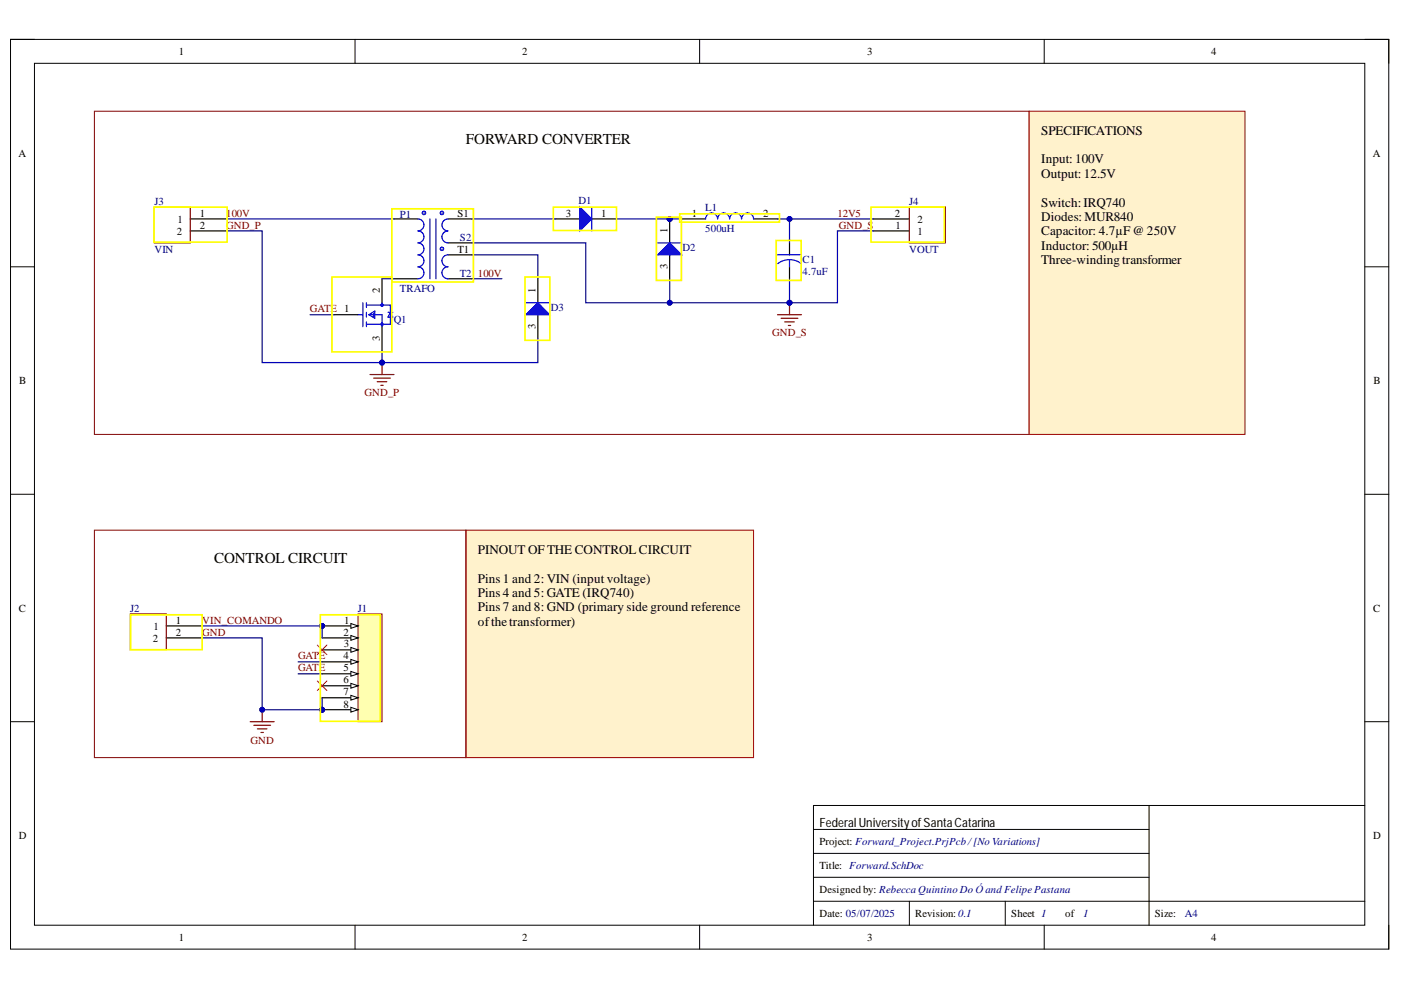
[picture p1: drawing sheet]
<svg xmlns="http://www.w3.org/2000/svg" width="297mm" height="210mm" viewBox="0 0 297 210" stroke-linecap="round" stroke-linejoin="round" font-family="sans-serif">
<path d="M2.2 8.4h292.2v192.8h-292.2z" fill="none" stroke="#000" stroke-width=".21"/>
<path d="M7.3 13.4h282.1v182.8h-282.1z" fill-rule="evenodd" fill="#fff"/>
<g fill="none" stroke="#000" stroke-width=".21">
<path d="M2.2 8.3h5.1M7.3 13.4h282.1v182.8h-282.1zM75.3 8.3v5.1M148.3 8.3v5.1M221.4 8.4v5M289.4 8.4h5v5M2.2 56.6h5.1M289.4 56.6h5M2.2 104.8h5.1M289.4 104.8h5M2.2 153h5.1M289.4 153h5"/>
<path d="M172.5 175.9h71.1M243.6 170.8v25.4M289.4 170.8h-116.9v25.4M75.3 196.2v5M148.3 196.2v5M172.5 191.1h116.9M172.5 186h71.1M172.5 180.9h71.1M192.8 191.1v5.1M213.1 191.1v5.1M221.4 196.2v5M294.4 196.2v5"/>
</g>
<g fill="none" stroke="#00f" stroke-width=".25">
<path d="M88.6 46.4a1.27 1.27 0 0 1 1.3 1.3 1.27 1.27 0 0 1-1.3 1.3 1.27 1.27 0 0 1 1.3 1.2 1.27 1.27 0 0 1-1.3 1.3 1.27 1.27 0 0 1 1.3 1.3 1.27 1.27 0 0 1-1.3 1.2 1.27 1.27 0 0 1 1.3 1.3 1.27 1.27 0 0 1-1.3 1.3 1.27 1.27 0 0 1 1.3 1.2 1.27 1.27 0 0 1-1.3 1.3M91.2 46.4v12.7M92.4 46.4v12.7M95 46.4a1.27 1.27 0 0 0-1.3 1.3 1.27 1.27 0 0 0 1.3 1.3 1.27 1.27 0 0 0-1.3 1.2 1.27 1.27 0 0 0 1.3 1.3M95 54a1.27 1.27 0 0 0-1.3 1.3 1.27 1.27 0 0 0 1.3 1.3 1.27 1.27 0 0 0-1.3 1.2 1.27 1.27 0 0 0 1.3 1.3M75.9 66.7h1M76.9 64.2v5.1M77.7 64.2v1M77.7 66.2v1M77.7 68.2v1.1M77.7 68.8h3.3M77.7 64.7h3.3"/>
<path d="M78.2 66.7l1.3-.7v1.5zM78.5 66.7h2.5v2.6M79.2 66.5v.7M82.3 67.2l.5-1 .5 1M82.3 66.2h1M82.8 64.7v4.1"/>
<circle cx="89.9" cy="45.1" r=".34"/>
<circle cx="93.7" cy="45.1" r=".34"/>
<circle cx="93.7" cy="52.8" r=".34"/>
</g>
<path d="M83.5 46.4h5.1M83.5 59.1h5.1M95 46.4h5.1M95 51.5h5.1M95 59.1h5.1M95 54h5.1M70.8 66.7h5.1" fill="none" stroke="#000" stroke-width=".25"/>
<circle cx="68.3" cy="150.5" r=".51" fill="#000080"/>
<circle cx="68.3" cy="150.5" r=".51" fill="none" stroke="#000080" stroke-width=".21"/>
<path d="M75.9 130.2h5.1v22.8h-5.1z" fill-rule="evenodd" fill="#ffffb0"/>
<path d="M75.9 130.2h5.1v22.8h-5.1z" fill="none" stroke="#800000" stroke-width=".21"/>
<path d="M68.3 132.7h7.6M68.3 135.3h7.6" fill="none" stroke="#000" stroke-width=".25"/>
<path d="M74.4 134.7l1.5 .6-1.5 .5z" fill="#f8fcff"/>
<path d="M74.4 134.7l1.5 .6-1.5 .5z" fill="none" stroke="#000" stroke-width=".21"/>
<path d="M68.3 137.8h7.6" fill="none" stroke="#000" stroke-width=".25"/>
<path d="M74.4 137.3l1.5 .5-1.5 .5z" fill="#f8fcff"/>
<path d="M74.4 137.3l1.5 .5-1.5 .5z" fill="none" stroke="#000" stroke-width=".21"/>
<path d="M68.3 140.3h7.6" fill="none" stroke="#000" stroke-width=".25"/>
<path d="M74.4 139.8l1.5 .5-1.5 .5z" fill="#f8fcff"/>
<path d="M74.4 139.8l1.5 .5-1.5 .5z" fill="none" stroke="#000" stroke-width=".21"/>
<path d="M68.3 142.9h7.6" fill="none" stroke="#000" stroke-width=".25"/>
<path d="M74.4 142.4l1.5 .5-1.5 .5z" fill="#f8fcff"/>
<path d="M74.4 142.4l1.5 .5-1.5 .5z" fill="none" stroke="#000" stroke-width=".21"/>
<path d="M68.3 145.4h7.6" fill="none" stroke="#000" stroke-width=".25"/>
<path d="M74.4 144.9l1.5 .5-1.5 .5z" fill="#f8fcff"/>
<path d="M74.4 144.9l1.5 .5-1.5 .5z" fill="none" stroke="#000" stroke-width=".21"/>
<path d="M68.3 147.9h7.6" fill="none" stroke="#000" stroke-width=".25"/>
<path d="M74.4 147.4l1.5 .5-1.5 .5z" fill="#f8fcff"/>
<path d="M74.4 147.4l1.5 .5-1.5 .5z" fill="none" stroke="#000" stroke-width=".21"/>
<path d="M68.3 150.5h7.6" fill="none" stroke="#000" stroke-width=".25"/>
<path d="M74.4 150l1.5 .5-1.5 .5z" fill="#f8fcff"/>
<path d="M74.4 150l1.5 .5-1.5 .5z" fill="none" stroke="#000" stroke-width=".21"/>
<circle cx="68.3" cy="150.5" r=".51" fill="#000080"/>
<circle cx="68.3" cy="150.5" r=".51" fill="none" stroke="#000080" stroke-width=".21"/>
<path d="M98.8 112.4h61v48.2h-61z" fill-rule="evenodd" fill="#fff2cc"/>
<path d="M98.8 112.4h61v48.2h-61z" fill="none" stroke="#980000" stroke-width=".21"/>
<path d="M114 59.1v5.1M114 66.7v5.1" fill="none" stroke="#000" stroke-width=".25"/>
<path d="M111.5 66.7l2.5-2.5 2.6 2.5z" fill="#00f"/>
<path d="M111.5 66.7l2.5-2.5 2.6 2.5zM111.5 64.2h5.1" fill="none" stroke="#00f" stroke-width=".25"/>
<path d="M142 54v5.1" fill="none" stroke="#000" stroke-width=".25"/>
<path d="M139.4 54l2.6-2.5 2.5 2.5z" fill="#00f"/>
<path d="M139.4 54l2.6-2.5 2.5 2.5z" fill="none" stroke="#00f" stroke-width=".25"/>
<path d="M117.8 46.4h5.1M125.5 46.4h5" fill="none" stroke="#000" stroke-width=".25"/>
<path d="M122.9 43.9l2.6 2.5-2.6 2.6z" fill="#00f"/>
<path d="M122.9 43.9l2.6 2.5-2.6 2.6zM125.5 43.9v5.1M149.6 46.4a1.27 1.27 0 0 1 1.3-1.2 1.27 1.27 0 0 1 1.2 1.2 1.27 1.27 0 0 1 1.3-1.2 1.27 1.27 0 0 1 1.3 1.2 1.27 1.27 0 0 1 1.3-1.2 1.27 1.27 0 0 1 1.2 1.2 1.27 1.27 0 0 1 1.3-1.2 1.27 1.27 0 0 1 1.3 1.2M164.8 54h5.1M167.4 55l1 .2 1.5 .7M167.4 55l-1.6 .4-.9 .5M167.4 55v1.6" fill="none" stroke="#00f" stroke-width=".25"/>
<path d="M144.5 46.4h5.1M159.8 46.4h5M167.4 51.5v2.5M167.4 56.6v2.5M185.2 46.4h7.6M185.2 49h7.6M35.3 132.7h7.6M35.3 135.3h7.6" fill="none" stroke="#000" stroke-width=".25"/>
<path d="M192.8 43.9h7.6v7.6h-7.6zM27.6 130.2h7.7v7.6h-7.7z" fill="none" stroke="#800000" stroke-width=".25"/>
<path d="M20 23.6h198.2v68.5h-198.2z" fill="none" stroke="#800000" stroke-width=".21"/>
<path d="M218.2 23.6h45.8v68.5h-45.8z" fill-rule="evenodd" fill="#fff2cc"/>
<path d="M218.2 23.6h45.8v68.5h-45.8z" fill="none" stroke="#980000" stroke-width=".21"/>
<path d="M20 112.4h78.8v48.2h-78.8z" fill="none" stroke="#800000" stroke-width=".21"/>
<path d="M67.3 136.8l2 2M69.3 136.8l-2 2M67.3 144.4l2 2M69.3 144.4l-2 2" fill="none" stroke="#f00" stroke-width=".21"/>
<path d="M78.5 79.4h5M81 76.9v2.5M79.2 80.2h3.6M80 80.9h2M80.7 81.7h.6" fill="none" stroke="#800000" stroke-width=".25"/>
<circle cx="81" cy="76.9" r=".51" fill="#000080"/>
<circle cx="81" cy="76.9" r=".51" fill="none" stroke="#000080" stroke-width=".21"/>
<path d="M164.8 66.7h5.1M165.6 67.5h3.6M166.4 68.2h2M167.1 69h.5M167.4 64.2v2.5" fill="none" stroke="#800000" stroke-width=".25"/>
<circle cx="167.4" cy="64.2" r=".51" fill="#000080"/>
<circle cx="167.4" cy="64.2" r=".51" fill="none" stroke="#000080" stroke-width=".21"/>
<path d="M53 153h5.1M53.8 153.8h3.6M54.6 154.5h2M55.3 155.3h.5M55.6 150.5v2.5" fill="none" stroke="#800000" stroke-width=".25"/>
<circle cx="55.6" cy="150.5" r=".51" fill="#000080"/>
<circle cx="55.6" cy="150.5" r=".51" fill="none" stroke="#000080" stroke-width=".21"/>
<path d="M40.3 46.4h7.7M40.3 49h7.7" fill="none" stroke="#000" stroke-width=".25"/>
<path d="M32.7 43.9h7.6v7.6h-7.6z" fill="none" stroke="#800000" stroke-width=".25"/>
<path d="M48 46.4h35.5M100.1 54h13.9v5.1M100.1 51.5h24.1v12.7h17.8v-5.1M100.1 46.4h17.7" fill="none" stroke="#000080" stroke-width=".25"/>
<circle cx="142" cy="64.2" r=".51" fill="#000080"/>
<circle cx="142" cy="64.2" r=".51" fill="none" stroke="#000080" stroke-width=".21"/>
<path d="M100.1 59.1h6.3M42.9 132.7h25.4v2.6M68.3 147.9v2.6" fill="none" stroke="#000080" stroke-width=".25"/>
<circle cx="68.3" cy="150.5" r=".51" fill="#000080"/>
<circle cx="68.3" cy="150.5" r=".51" fill="none" stroke="#000080" stroke-width=".21"/>
<path d="M42.9 135.3h12.7v15.2h12.7" fill="none" stroke="#000080" stroke-width=".25"/>
<circle cx="68.3" cy="150.5" r=".51" fill="#000080"/>
<circle cx="68.3" cy="150.5" r=".51" fill="none" stroke="#000080" stroke-width=".21"/>
<circle cx="55.6" cy="150.5" r=".51" fill="#000080"/>
<circle cx="55.6" cy="150.5" r=".51" fill="none" stroke="#000080" stroke-width=".21"/>
<path d="M65.8 66.7h5M81 74.3v2.6M63.2 142.9h5.1M63.2 140.3h5.1" fill="none" stroke="#000080" stroke-width=".25"/>
<circle cx="81" cy="76.9" r=".51" fill="#000080"/>
<circle cx="81" cy="76.9" r=".51" fill="none" stroke="#000080" stroke-width=".21"/>
<path d="M48 49h7.6v27.9h58.4v-5.1" fill="none" stroke="#000080" stroke-width=".25"/>
<circle cx="81" cy="76.9" r=".51" fill="#000080"/>
<circle cx="81" cy="76.9" r=".51" fill="none" stroke="#000080" stroke-width=".21"/>
<path d="M167.4 59.1v5.1" fill="none" stroke="#000080" stroke-width=".25"/>
<circle cx="167.4" cy="64.2" r=".51" fill="#000080"/>
<circle cx="167.4" cy="64.2" r=".51" fill="none" stroke="#000080" stroke-width=".21"/>
<path d="M167.4 46.4v5.1" fill="none" stroke="#000080" stroke-width=".25"/>
<circle cx="167.4" cy="46.4" r=".51" fill="#000080"/>
<circle cx="167.4" cy="46.4" r=".51" fill="none" stroke="#000080" stroke-width=".21"/>
<path d="M185.2 49h-7.6v15.2h-35.6" fill="none" stroke="#000080" stroke-width=".25"/>
<circle cx="142" cy="64.2" r=".51" fill="#000080"/>
<circle cx="142" cy="64.2" r=".51" fill="none" stroke="#000080" stroke-width=".21"/>
<circle cx="167.4" cy="64.2" r=".51" fill="#000080"/>
<circle cx="167.4" cy="64.2" r=".51" fill="none" stroke="#000080" stroke-width=".21"/>
<path d="M164.8 46.4h20.4" fill="none" stroke="#000080" stroke-width=".25"/>
<circle cx="167.4" cy="46.4" r=".51" fill="#000080"/>
<circle cx="167.4" cy="46.4" r=".51" fill="none" stroke="#000080" stroke-width=".21"/>
<path d="M130.5 46.4h11.5" fill="none" stroke="#000080" stroke-width=".25"/>
<path d="M32.6 43.9h15.6v7.4h-15.6zM70.4 58.7h12.7v15.9h-12.7zM83.1 44.3h17.3v15.5h-17.3zM111.3 58.7h5.3v13.4h-5.3zM117.3 43.9h13.4v5h-13.4zM139.2 46h5.3v13.4h-5.3zM144.1 45.3h21.2v1.8h-21.2zM164.6 51h5.3v8.4h-5.3zM184.7 43.9h15.5v7.4h-15.5zM27.7 130.4h15.2v7.4h-15.2zM67.9 130.4h12.7v22.5h-12.7z" fill="none" stroke="#ff0" stroke-width=".35"/>
<g font-size="6" fill="#000080">
<text x="141.5" y="50">PID201</text>
<text x="80.4" y="62.7">PIQ102</text>
</g>
<text font-size="6" x="80.4" y="72.9">PIQ103</text>
<g font-size="3.2">
<text x="98.8" y="30.5">FORWARD CONVERTER</text>
<text x="45.4" y="119.4">CONTROL CIRCUIT</text>
</g>
<g font-size="2.8">
<text x="220.8" y="28.6">SPECIFICATIONS</text>
<text x="220.8" y="34.6">Input: 100V</text>
<text x="220.8" y="37.7">Output: 12.5V</text>
<text x="220.8" y="43.8">Switch:IRQ740</text>
<text x="220.8" y="46.9">Diodes: MUR840</text>
<text x="220.8" y="49.9">Capacitor: 4.7µF @250V</text>
<text x="220.8" y="53">Inductor: 500µH</text>
<text x="220.8" y="56">Three-windingtransformer</text>
<text x="101.3" y="117.4">PINOUT OF THE CONTROL CIRCUIT</text>
<text x="101.3" y="123.5">Pins 1 and 2: VIN (input voltage)</text>
<text x="101.3" y="126.6">Pins 4 and 5: GATE (IRQ740)</text>
<text x="101.3" y="129.6">Pins 7 and 8: GND (primary side ground reference</text>
<text x="101.3" y="132.6">ofthetransformer)</text>
</g>
<text font-size="2.7" x="173.7" y="175.3">FederalUniversityofSantaCatarina</text>
<g font-size="2.3">
<text x="37.9" y="11.7">1</text>
<text x="110.7" y="11.7">2</text>
<text x="183.9" y="11.7">3</text>
<text x="256.8" y="11.7">4</text>
<text x="3.9" y="33.3">A</text>
<text x="291" y="33.3">A</text>
<text x="37.6" y="47.2">1</text>
<text x="42.4" y="46">1</text>
<text x="97" y="46">S1</text>
<text x="119.9" y="46">3</text>
<text x="127.5" y="46">1</text>
<text x="146.7" y="46">1</text>
<text x="161.8" y="46">2</text>
<text x="189.7" y="46">2</text>
<text x="194.5" y="47.2">2</text>
<text x="37.5" y="49.8">2</text>
<text x="42.4" y="48.5">2</text>
<text x="97" y="53.6">T1</text>
<text x="141.5" y="49.4" transform="rotate(-90 141.5 49.4)">1</text>
<text x="189.9" y="48.5">1</text>
<text x="194.5" y="49.8">1</text>
<text x="141.5" y="57" transform="rotate(-90 141.5 57)">3</text>
<text x="80.5" y="62.2" transform="rotate(-90 80.5 62.2)">2</text>
<text x="113.5" y="62.2" transform="rotate(-90 113.5 62.2)">1</text>
<text x="113.5" y="69.7" transform="rotate(-90 113.5 69.7)">3</text>
<text x="80.5" y="72.2" transform="rotate(-90 80.5 72.2)">3</text>
<text x="4.1" y="81.4">B</text>
<text x="291.2" y="81.4">B</text>
<text x="4" y="129.7">C</text>
<text x="291.1" y="129.7">C</text>
<text x="32.4" y="136">2</text>
<text x="32.6" y="133.5">1</text>
<text x="37.3" y="132.2">1</text>
<text x="37.3" y="134.7">2</text>
<text x="72.8" y="134.7">2</text>
<text x="72.9" y="137.3">3</text>
<text x="73" y="132.2">1</text>
<text x="72.8" y="139.8">4</text>
<text x="72.8" y="142.4">5</text>
<text x="72.8" y="144.9">6</text>
<text x="72.8" y="147.4">7</text>
<text x="72.8" y="150">8</text>
<text x="4" y="177.9">D</text>
<text x="173.7" y="179.2">Project: Forward_Project.PrjPcb /[No Variations]</text>
<text x="291.1" y="177.9">D</text>
<text x="173.7" y="184.3">Title: Forward.SchDoc</text>
<text x="173.7" y="189.3">Designed by: Rebecca Quintino Do Ó and Felipe Pastana</text>
<text x="173.7" y="194.4">Date: 05/07/2025</text>
<text x="194" y="194.4">Revision: 0.1</text>
<text x="214.4" y="194.4">Sheet 1</text>
<text x="225.8" y="194.4">of</text>
<text x="244.9" y="194.4">Size:</text>
<text x="37.9" y="199.5">1</text>
<text x="110.7" y="199.5">2</text>
<text x="183.9" y="199.5">3</text>
<text x="256.8" y="199.5">4</text>
</g>
<g font-size="2.3" fill="#000080">
<text x="32.7" y="43.4">J3</text>
<text x="84.8" y="46.2">P1</text>
<text x="122.6" y="43.2">D1</text>
<text x="149.5" y="44.7">L1</text>
<text x="192.8" y="43.4">J4</text>
<text x="32.7" y="53.6">VIN</text>
<text x="97.5" y="51">S2</text>
<text x="144.7" y="53.3">D2</text>
<text x="149.5" y="49.3">500uH</text>
<text x="192.8" y="53.6">VOUT</text>
<text x="97.5" y="58.6">T2</text>
<text x="170.2" y="55.8">C1</text>
<text x="170.2" y="58.4">4.7uF</text>
<text x="84.8" y="61.9">TRAFO</text>
<text x="116.8" y="66">D3</text>
<text x="83.5" y="68.5">Q1</text>
<text x="27.6" y="129.7">J2</text>
<text x="75.9" y="129.7">J1</text>
<text x="229.6" y="194.4">1</text>
<text x="251.2" y="194.4">A4</text>
</g>
<g font-size="2.3" fill="#800000">
<text x="48" y="46">100V</text>
<text x="177.5" y="46">12V5</text>
<text x="48" y="48.5">GND_P</text>
<text x="177.9" y="48.5">GND_S</text>
<text x="101.3" y="58.6">100V</text>
<text x="65.7" y="66.2">GATE 1</text>
<text x="163.7" y="71.3">GND_S</text>
<text x="77.3" y="84">GND_P</text>
<text x="42.9" y="132.2">VIN_COMANDO</text>
<text x="42.9" y="134.7">GND</text>
<text x="63.2" y="139.8">GATE</text>
<text x="63.2" y="142.4">GATE</text>
<text x="53.1" y="157.6">GND</text>
</g>
<text font-size="1.1" fill="#000080" x="67.7" y="133">PIJ101</text>
</svg>
